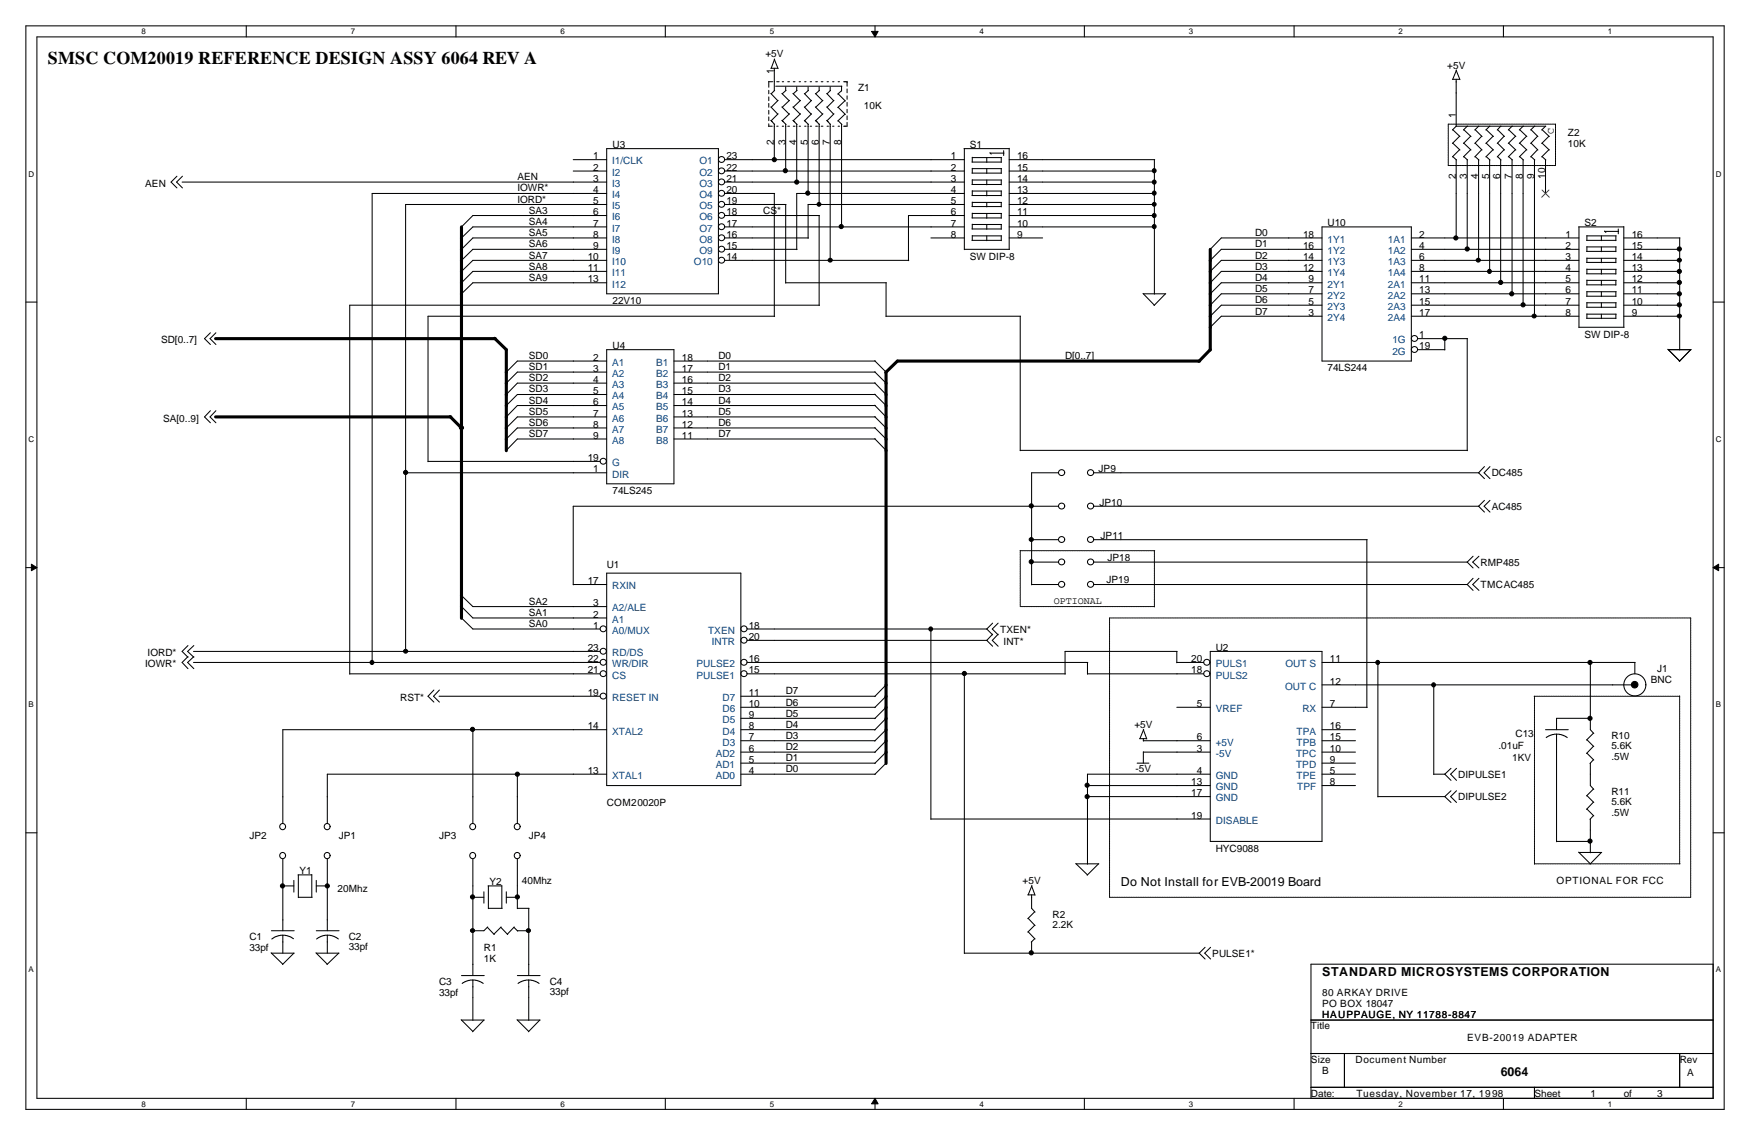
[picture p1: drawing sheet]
<svg xmlns="http://www.w3.org/2000/svg" width="432mm" height="279mm" viewBox="0 0 432 279" stroke-linecap="round" stroke-linejoin="round" font-family="sans-serif">
<g fill="none" stroke="#000" stroke-width=".25">
<path d="M6.3 6.4h416.9v266h-416.9zM9.1 9.1h411.4v260.6h-411.4zM60.5 6.4v2.7M111.9 6.4v2.7M163.3 6.4v2.7M188.7 20v1.4M189.2 16.8h1.7M190.1 16.8v5.5M190.1 14.6l.9 2.2M190.2 14.5l-.9 2.3M207.9 20v1.2M214.8 6.4v2.7"/>
<path d="M266.2 6.4v2.7M317.7 6.4v2.7M356.5 19.5h1.8M357.5 19.5v11.5M357.5 17.3l.9 2.3M357.5 17.2l-.9 2.3M369.1 6.4v2.7M140.7 39.2h8.2M148.9 36.5h27.5v35.6h-27.5zM177.9 39.1a.76 .76 0 0 0-1.2-.6 .76 .76 0 0 0 0 1.3 .76 .76 0 0 0 1.2-.6M178 39.2h58.7M188.6 31h1"/>
<path d="M188.7 20.1h1M188.7 22.2v.8M188.7 23.8v.9M188.7 25.4v.9M188.7 27.1v.9M188.7 28.7v.9M188.7 30.4v.6M189.2 26.2l1.7 1.8M189.2 22.9l1.7 1.8M189.2 29.5l.4 .4M190.1 30.5v8.7M190.2 22.2l-.9 .8"/>
<path d="M190.4 21.2h16.3M190.7 31h.3M190.7 20.1h.6M191 27.9l-1.7 1.7 .9 1M191 24.6l-1.7 1.7M191.9 26.2l1.8 1.8M191.9 22.9l1.8 1.8M191.9 29.5l1.1 1.1M192 31h.4M192 20.1h.4M192.9 21.3v1M192.9 30.5v11.6"/>
<path d="M193 22.2l-1 .8M193.4 31h.4M193.4 20.1h.4M193.8 27.9l-1.8 1.7M193.8 24.6l-1.8 1.7M194.6 26.2l1.8 1.8M194.6 22.9l1.8 1.8M194.6 29.5l.5 .4M194.7 31h.5M194.7 20.1h.5M195.6 21.3v1M195.6 30.5v14.3"/>
<path d="M195.7 22.2l-1 .8M196.2 31h.3M196.2 20.1h.3M196.5 27.9l-1.8 1.7 1 1M196.5 24.6l-1.8 1.7M197.4 26.2l1.7 1.8M197.4 22.9l1.7 1.8M197.4 29.5l1.1 1.1M197.5 31h.4M197.5 20.1h.4M198.4 21.3v1M198.4 30.5v17.1"/>
<path d="M198.5 22.2l-1 .8M198.9 31h.3M198.9 20.1h.3M199.2 27.9l-1.7 1.7M199.2 24.6l-1.7 1.7M200.2 26.2l1.7 1.8M200.2 22.9l1.7 1.8M200.2 29.5l.4 .4M200.2 31h.5M200.2 20.1h.5M201.1 21.3v1M201.1 30.5v19.8"/>
<path d="M201.2 22.2l-1 .8M201.6 31h.4M201.6 20.1h.4M202 27.9l-1.8 1.7 1 1M202 24.6l-1.8 1.7M202.9 26.2l1.7 1.8M202.9 22.9l1.7 1.8M202.9 29.5l.4 .4M203 31h.4M203 20.1h.4M203.8 21.3v1M203.8 30.5v33.5"/>
<path d="M203.9 22.2l-.9 .8M204.4 31h.3M204.4 20.1h.3M204.7 27.9l-1.7 1.7 .9 1M204.7 24.6l-1.7 1.7M205.7 31h.4M205.7 23l1.8 1.8M205.7 26.3l1.8 1.8M205.7 29.6l1 1M205.7 20.1h.4M206.6 21.2v1.2M206.6 30.5v25.3"/>
<path d="M206.6 22.3l-.9 .8M207.1 20.1h.8M207.4 24.7l-1.7 1.7M207.4 28l-1.7 1.7M207.9 30.1v.9h-.8M207.9 21.8v1M207.9 23.5v.9M207.9 25.1v1M207.9 26.8v.9M207.9 28.4v1M236.6 36.5h11.1M236.7 36.5v24.8"/>
<path d="M238.6 39.8h7.2M238.7 38.7h7.2M238.7 38.6v1.2M242.2 38.7v1.2M243 37.5l.3 .3M243.1 37.6h3.4M245.8 38.7v1.2M246.4 37v1.2M247.7 39.2h35.8M247.7 36.4v24.8M283.4 39.2v33M356.6 38.4l.9 .9"/>
<path d="M356.6 35.1l1.8 1.7M356.6 31.8l1.8 1.7M357.5 39.2v19.3M357.5 31h22M357.5 31l-1 .9M358.3 36.7l-1.8 1.8M358.3 33.4l-1.8 1.8M359.3 38.4l1 .9M359.3 35.1l1.8 1.7M359.3 31.8l1.8 1.7M360.2 31l-1 .9M360.2 39.2v22.1"/>
<path d="M361 36.7l-1.8 1.8M361 33.4l-1.8 1.8M362.1 38.4l1 .9M362.1 35.1l1.7 1.7M362.1 31.8l1.7 1.7M363 31l-1 .9M363 39.2v24.8M363.7 36.7l-1.7 1.8M363.7 33.4l-1.7 1.8M364.8 38.4l1 .9M364.8 35.1l1.8 1.7M364.8 31.8l1.8 1.7"/>
<path d="M365.7 31l-1 .9M365.7 39.2v27.5M366.5 36.7l-1.8 1.8M366.5 33.4l-1.8 1.8M367.6 38.4l.9 .9M367.6 35.1l1.7 1.7M367.6 31.8l1.7 1.7M368.4 31l-.9 .9M368.4 39.2v30.3M369.2 36.7l-1.7 1.8M369.2 33.4l-1.7 1.8M370.3 38.4l1 .9"/>
<path d="M370.3 35.1l1.8 1.7M370.3 31.8l1.8 1.7M371.2 31l-1 .9M371.2 39.2v33M372 36.7l-1.8 1.8M372 33.4l-1.8 1.8M373 38.4l1 .9M373 35.1l1.8 1.7M373 31.8l1.8 1.7M373.9 31l-.9 .9M373.9 39.2v35.8M374.7 36.7l-1.7 1.8"/>
<path d="M374.7 33.4l-1.7 1.8M375.8 38.4l1 .9M375.8 35.1l1.7 1.7M375.8 31.8l1.7 1.7M376.7 39.2v38.5M376.7 31l-.9 .9M377.4 36.7l-1.6 1.8M377.4 33.4l-1.6 1.8M378.5 38.4l1 .9M378.5 35.1l1.8 1.7M378.5 31.8l1.8 1.7M379.4 31l-.9 .9"/>
<path d="M379.4 39.2v8.3M380.2 36.7l-1.7 1.8M380.2 33.4l-1.7 1.8M43.4 43.3l-1.4 1.4 1.4 1.4M44.7 44.7h104.2M44.8 43.3l-1.5 1.4 1.5 1.4M140.7 42h8.2M148.9 47.5h-57.5v115.2M148.9 50.2h-49.3v109.8M148.9 52.9h-32.8l-2.9 2.9M148.9 55.7h-32.8l-2.9 2.8M148.9 58.4h-32.8l-2.9 2.9"/>
<path d="M177.9 41.9a.76 .76 0 0 0-1.2-.6 .76 .76 0 0 0 0 1.3 .76 .76 0 0 0 1.2-.6M177.9 44.6a.76 .76 0 0 0-1.2-.6 .76 .76 0 0 0 0 1.3 .76 .76 0 0 0 1.2-.6M177.9 52.8a.76 .76 0 0 0-1.2-.6 .76 .76 0 0 0 0 1.3 .76 .76 0 0 0 1.2-.6M177.9 55.6a.76 .76 0 0 0-1.2-.6 .76 .76 0 0 0 0 1.3 .76 .76 0 0 0 1.2-.6M178 42h58.7M178 44.7h58.7M178 47.5h12.2M178 50.2h15M178 52.9h23.2M178 55.7h58.7M178 58.4h20.5M190.1 47.5v30.2"/>
<path d="M192.9 50.2v19.3M201.1 52.9v22.1M228.5 58.4h8.2M236.7 47.5h-41.1v13.8M236.7 50.2h-38.3v8.3M236.7 52.9h-13.7v11.1M238.6 42.5h7.2M238.6 45.3h7.2M238.6 48h7.2M238.6 50.7h7.2M238.6 53.5h7.2M238.6 56.2h7.2"/>
<path d="M238.6 59h7.2M238.7 41.3v1.2M238.7 44.1v1.2M238.7 46.8v1.2M238.7 49.6v1.1M238.7 52.3v1.2M238.7 55v1.2M238.7 57.8v1.2M238.7 41.4h7.2M238.7 44.2h7.2M238.7 46.9h7.2M238.7 49.7h7.2"/>
<path d="M238.7 52.4h7.2M238.7 55.1h7.2M238.7 57.9h7.2M242.2 41.4v1.2M242.2 44.2v1.2M242.2 46.9v1.2M242.2 49.7v1.1M242.2 52.4v1.2M242.2 55.1v1.2M242.2 57.9v1.2M245.8 41.4v1.2M245.8 44.2v1.2"/>
<path d="M245.8 46.9v1.2M245.8 49.7v1.1M245.8 52.4v1.2M245.8 55.1v1.2M245.8 57.9v1.2M247.7 42h35.8M247.7 44.7h35.8M247.7 47.5h35.8M247.7 50.2h35.8M247.7 52.9h35.8M247.7 55.7h35.8M247.7 58.4h8.2"/>
<path d="M324.5 55.7h22v32.9h-22zM324.5 58.4h-24.7l-2.8 2.9M346.5 58.4h41.1M387.5 55.7h11.1M387.6 55.7v24.7M389.5 59h7.2M389.6 57.9h7.1M389.6 57.8v1.2M393.1 57.9v1.2M393.9 56.7l.3 .4M394 56.8h3.3M396.7 57.9v1.2"/>
<path d="M397.3 56.2v1.2M398.6 58.4h13.8M398.6 55.6v24.7M412.3 58.4v27.5M6.3 74.2h2.8M148.9 61.2h-32.8l-2.9 2.8M148.9 63.9h-32.8l-2.9 2.8M148.9 66.6h-32.8l-2.9 2.9M148.9 69.4h-32.8l-2.9 2.8M177.9 61.1a.76 .76 0 0 0-1.2-.6 .76 .76 0 0 0 0 1.3 .76 .76 0 0 0 1.2-.6M177.9 63.8a.76 .76 0 0 0-1.2-.6 .76 .76 0 0 0 0 1.3 .76 .76 0 0 0 1.2-.6M178 61.2h17.7"/>
<path d="M178 63.9h45.1M190.2 77.6h-85.1v35.8M192.9 69.4h24.7M201.2 74.9h-115.3v90.6M217.5 77.6h33M217.5 69.4v8.3M236.7 61.2h11.1M250.4 77.6v33.1M280.6 72.1l2.8 2.8M280.7 72.1h5.5M286.1 72.1l-2.8 2.9M324.5 72.1h-24.7l-2.8 2.9"/>
<path d="M324.5 61.2h-24.7l-2.8 2.8M324.5 63.9h-24.7l-2.8 2.8M324.5 66.6h-24.7l-2.8 2.9M324.5 69.4h-24.7l-2.8 2.8M324.5 74.9h-24.7l-2.8 2.8M324.5 77.6h-24.7l-2.8 2.8M346.5 72.1h41.1M346.5 61.2h41.1M346.5 63.9h41.1M346.5 66.6h41.1M346.5 69.4h41.1M346.5 74.9h41.1"/>
<path d="M346.5 77.6h41.1M389.5 61.7h7.2M389.5 64.4h7.2M389.5 67.2h7.2M389.5 69.9h7.2M389.5 72.7h7.2M389.5 75.4h7.2M389.5 78.1h7.2M389.6 60.5v1.2M389.6 63.3v1.1M389.6 66v1.2M389.6 68.7v1.2"/>
<path d="M389.6 71.5v1.2M389.6 74.3v1.1M389.6 77v1.1M389.6 60.6h7.1M389.6 63.4h7.1M389.6 66.1h7.1M389.6 68.8h7.1M389.6 71.6h7.1M389.6 74.3h7.1M389.6 77.1h7.1M393.1 60.6v1.2M393.1 63.4v1.1"/>
<path d="M393.1 66.1v1.2M393.1 68.8v1.2M393.1 71.6v1.2M393.1 74.3v1.2M393.1 77.1v1.1M396.7 60.6v1.2M396.7 63.4v1.1M396.7 66.1v1.2M396.7 68.8v1.2M396.7 71.6v1.2M396.7 74.3v1.2M396.7 77.1v1.1"/>
<path d="M398.6 72.1h13.8M398.6 61.2h13.8M398.6 63.9h13.8M398.6 66.6h13.8M398.6 69.4h13.8M398.6 74.9h13.8M398.6 77.6h13.8M420.5 74.2h2.7M51.6 81.7l-1.4 1.4 1.4 1.5M53 81.7l-1.4 1.4 1.4 1.5M148.9 85.9h16.5v32.9h-16.5zM148.9 88.6h-21.9l-2.8 2.8"/>
<path d="M148.9 91.4h-21.9l-2.8 2.7M148.9 94.1h-21.9l-2.8 2.8M148.9 96.9h-21.9l-2.8 2.8M148.9 99.6h-21.9l-2.8 2.8M165.4 88.6h49.5M165.4 91.4h49.5M165.4 94.1h49.5M165.4 96.9h49.5M165.4 99.6h49.5M214.7 88.6l2.8 2.8M214.7 91.3l2.8 2.8M214.7 94l2.8 2.9"/>
<path d="M214.7 96.8l2.8 2.8M214.7 99.5l2.8 2.9M348 83.1a.76 .76 0 0 0-1.2-.7 .76 .76 0 0 0 0 1.3 .76 .76 0 0 0 1.2-.6M348.1 85.9h6.6M348.1 83.1h12.2M354.7 83.1v2.8M360.2 83.1v27.6M387.6 80.3h11.1M409.4 85.8l2.9 2.8M409.5 85.9h5.6M415 85.9l-2.8 2.8M51.6 100.8l-1.4 1.6 1.4 1.4"/>
<path d="M53 100.8l-1.4 1.6 1.4 1.4M99.6 116.1h49.3M105.1 113.3h42.2M148.9 102.4h-21.9l-2.8 2.8M148.9 105.1h-21.9l-2.8 2.8M148.9 107.8h-21.9l-2.8 2.9M165.4 102.4h49.5M165.4 105.1h49.5M165.4 107.8h49.5M214.7 102.3l2.8 2.8M214.7 105l2.8 2.8M214.7 107.7l2.8 2.9"/>
<path d="M250.4 110.6h109.9M259.8 116.1h-6.6v27.5M261.4 116a.76 .76 0 0 0-1.2-.6 .76 .76 0 0 0 0 1.3 .76 .76 0 0 0 1.2-.7M268.5 116a.76 .76 0 0 0-1.2-.6 .76 .76 0 0 0 0 1.3 .76 .76 0 0 0 1.2-.7M268.6 116.1h94.5M364.4 114.6l-1.4 1.5 1.4 1.4M365.8 114.6l-1.5 1.5 1.5 1.4M6.3 139.4h2.8M253.2 132.5h6.6M253.2 138h6.6M259.8 124.3h-119.1v19.3M261.4 124.2a.76 .76 0 0 0-1.2-.6 .76 .76 0 0 0 0 1.3 .76 .76 0 0 0 1.2-.7"/>
<path d="M261.4 137.9a.76 .76 0 0 0-1.2-.6 .76 .76 0 0 0 0 1.3 .76 .76 0 0 0 1.2-.6M268.5 124.2a.76 .76 0 0 0-1.2-.6 .76 .76 0 0 0 0 1.3 .76 .76 0 0 0 1.2-.7M268.5 137.9a.76 .76 0 0 0-1.2-.6 .76 .76 0 0 0 0 1.3 .76 .76 0 0 0 1.2-.6M268.6 124.3h94.5M268.6 132.5h67M268.6 138h91.7M335.5 132.5v41.2M361.6 136.6l-1.4 1.4 1.4 1.4M363.1 136.6l-1.6 1.4 1.6 1.4M364.4 122.9l-1.4 1.4 1.4 1.4M365.8 122.9l-1.5 1.4 1.5 1.4M420.5 139.4h2.7"/>
<path d="M46.1 158.5l-1.4 1.4 1.4 1.5M47.5 159.9h99.8M47.6 158.5l-1.5 1.4 1.5 1.5M113.2 151.6l2.9 2.8h31.2M113.2 148.8l2.9 2.9h32.8M113.2 146.1l2.9 2.8h32.8M140.7 143.5h8.2M148.8 154.3a.76 .76 0 0 0-1.1-.6 .76 .76 0 0 0 0 1.3 .76 .76 0 0 0 1.1-.6M148.9 140.7h33v52.2h-33zM183.4 154.3a.76 .76 0 0 0-1.2-.6 .76 .76 0 0 0 0 1.3 .76 .76 0 0 0 1.2-.6M183.5 157.2h58.8M183.5 154.4h58.8"/>
<path d="M228.5 154.4v46.8M243.7 153l-1.5 1.4 1.5 1.5M243.7 155.7l-1.5 1.5 1.5 1.5M245 153l-1.4 1.4 1.4 1.5M245 155.7l-1.4 1.5 1.4 1.5M253.2 143.5h6.6M261.4 143.4a.76 .76 0 0 0-1.2-.6 .76 .76 0 0 0 0 1.3 .76 .76 0 0 0 1.2-.6M268.5 143.4a.76 .76 0 0 0-1.2-.6 .76 .76 0 0 0 0 1.3 .76 .76 0 0 0 1.2-.6M268.6 143.5h91.7M288.9 159.9v2.8M289 159.9h-27.5v5.6M297.1 159.9h27.4v46.7h-27.4z"/>
<path d="M361.6 142l-1.4 1.5 1.4 1.4M363.1 142l-1.6 1.5 1.6 1.4M46.1 161.2l-1.4 1.4 1.4 1.6M47.5 162.6h99.8M47.6 161.2l-1.5 1.4 1.5 1.6M85.9 165.4h61.4M106.5 169.4l-1.4 1.5 1.4 1.5M107.8 170.9h39.5M107.9 169.4l-1.5 1.5 1.5 1.5M116.1 179.2v23M148.8 170.9a.76 .76 0 0 0-1.1-.7 .76 .76 0 0 0 0 1.3 .76 .76 0 0 0 1.1-.6M148.8 165.4a.76 .76 0 0 0-1.1-.7 .76 .76 0 0 0 0 1.3 .76 .76 0 0 0 1.1-.6"/>
<path d="M148.8 162.6a.76 .76 0 0 0-1.1-.7 .76 .76 0 0 0 0 1.3 .76 .76 0 0 0 1.1-.6M148.9 179.2h-79.5v23M181.9 179.2h33M181.9 176.4h33M181.9 173.7h33M181.9 170.9h33M183.4 165.4a.76 .76 0 0 0-1.2-.7 .76 .76 0 0 0 0 1.3 .76 .76 0 0 0 1.2-.6M183.4 162.6a.76 .76 0 0 0-1.2-.7 .76 .76 0 0 0 0 1.3 .76 .76 0 0 0 1.2-.6M183.5 165.4h78M183.5 162.6h83.5M217.5 170.9l-2.8 2.8M217.5 179.2l-2.8 2.7"/>
<path d="M217.5 176.4l-2.8 2.8M217.5 173.7l-2.8 2.7M217.5 168.1l-2.8 2.9M236.7 165.4v68.7M267 165.4h28.5M267 162.6v2.9M280.7 179.2l.8 2.2M280.8 179.1l-1 2.3M288.9 173.7h8.2M288.9 162.6h6.6M297 162.6a.76 .76 0 0 0-1.1-.7 .76 .76 0 0 0 0 1.3 .76 .76 0 0 0 1.1-.6M297 165.4a.76 .76 0 0 0-1.1-.7 .76 .76 0 0 0 0 1.3 .76 .76 0 0 0 1.1-.6"/>
<path d="M324.5 179.2h8.2M324.5 173.7h11.1M324.5 162.6h76.9M324.5 168.1h76.1M338.2 162.6v33.1M352 168.1v22.1M379.4 179.2h5.6M390.4 162.6v16.6l.8 .9M390.5 176.4h-8.4v2.8M401.3 162.6v2.8M127 190.1v12.1M148.9 190.1h-68.6v12.1"/>
<path d="M181.9 187.4h33M181.9 190.1h33M181.9 184.7h33M181.9 181.9h33M217.5 187.4l-2.8 2.8M217.5 184.7l-2.8 2.8M217.5 181.9l-2.8 2.8M267 192.9h30.1M267 195.6h30.1M279.1 187.4h2.9M279.7 181.4h1.7M280.7 181.4v.5"/>
<path d="M280.7 184.6v2.8M280.7 184.7h16.4M280.7 181.9h16.4M297.1 190.1h-30.1v22.1M324.5 187.4h8.2M324.5 192.9h8.2M324.5 190.1h8.2M324.5 184.7h8.2M324.5 181.9h8.2M338.2 195.6h16.6M352 190.1h2.8M356.2 188.6l-1.5 1.5 1.5 1.5"/>
<path d="M356.2 194.1l-1.5 1.5 1.5 1.4M357.5 188.6l-1.4 1.5 1.4 1.5M357.5 194.1l-1.4 1.5 1.4 1.4M382.1 180.3h1.1l1.5 .8M382.1 180.3l-1.5 .2-1 .6M382.1 180.3v26.4M389.6 181.6l1.6 1.7M389.6 184.9l1.6 1.7M389.6 195.3l1.6 1.7M389.6 198.6l1.6 1.7M390.4 187.4v5.5l.8 .9M391.2 180l-1.7 1.7"/>
<path d="M391.2 183.2l-1.7 1.8M391.2 186.5l-.9 1M391.2 193.7l-1.7 1.7M391.2 196.9l-1.7 1.8M6.3 204.5h2.8M69.4 217.5h2.7M69.4 210.9v17.6M72.1 216.2v2.8M73.2 214.8h3.3M73.2 214.8v5.6M76.5 214.7v5.6M77.6 216.2v2.8"/>
<path d="M77.6 217.5h2.7M80.3 210.9v17.6M116.1 210.9v28.6M118.8 218.9v2.8M119.8 217.5h3.4M119.9 217.5v5.6M123.2 217.4v5.6M124.3 218.9v2.8M127 210.9v12.2M228.5 201.1h68.6M252.3 219.7h1.7M253.2 219.7v3.3l.9 .9"/>
<path d="M253.2 217.5l.9 2.3M253.3 217.4l-.9 2.3M264.1 212l2.9 2.8M264.2 212.1h5.5M269.7 212.1l-2.8 2.8M382.1 206.6h8.4M387.5 209.2l2.9 2.9M387.6 209.3h5.6M390.4 201.1v8.3M391.2 200.2l-.9 1M393.1 209.3l-2.8 2.9M420.5 204.5h2.7"/>
<path d="M66.5 233.9l2.9 2.8M66.6 234h5.6M66.6 228.5h5.6M69.4 229.6l1 .1 1.7 .8M69.4 229.6l-1.8 .4-.9 .5M69.4 229.6v4.4M72.1 234l-2.8 2.8M73.2 220.3h3.4M77.6 233.9l2.7 2.8M77.6 234h5.6M77.6 228.5h5.6M80.3 229.6l1.7 .3 1.1 .6"/>
<path d="M80.3 229.6l-1.5 .3-1.1 .6M80.3 229.6v4.4M83.1 234l-2.8 2.8M113.3 239.5h5.6M116.1 220.3h2.7M119.6 227.7l1.7 1.7M119.7 227.6l-.9 .9h-2.7M119.9 223h3.4M122.9 227.7l1.7 1.7M123 227.6l-1.8 1.8M124.3 220.3h2.7M126.2 227.7l.9 .9"/>
<path d="M126.2 227.6l-1.7 1.8M127 228.5h2.8M127 239.5h5.6M127 223h2.9M129.8 223v16.5M236.7 234h57.8M252.4 225.5l1.7 1.7M252.4 228.8l1.7 1.7M253.2 231.2v2.8M254 223.9l-1.7 1.7M254 227.2l-1.7 1.7M254 230.5l-.8 .8"/>
<path d="M295.8 232.6l-1.4 1.4 1.4 1.5M297.2 232.6l-1.5 1.4 1.5 1.5M420.5 236.7h-98.7v33M113.2 250.4l2.9 2.8M113.3 250.4h5.6M116.1 240.6l1.2 .2 1.3 .7M116.1 240.6l-1.1 .1-1.5 .8M116.1 240.6v9.9M118.8 250.4l-2.8 2.9M126.9 250.4l2.9 2.8M127 250.4h5.6M129.8 240.6l1.3 .2 1.2 .7"/>
<path d="M129.8 240.6l-1.1 .1-1.5 .8M129.8 240.6v9.9M132.5 250.4l-2.8 2.9M321.8 250.4h98.7M321.8 258.7h98.7M330 258.7v8.3M412.3 258.7v8.3M60.5 269.7v2.7M111.9 269.7v2.7M163.3 269.7v2.7M214.8 269.7v2.7M266.2 269.7v2.7"/>
<path d="M317.7 269.7v2.7M321.8 267h98.7M369.1 269.7v2.7M376.7 267v2.7"/>
<circle cx="177.1" cy="47.5" r=".75"/>
<circle cx="177.1" cy="50.2" r=".75"/>
<circle cx="177.1" cy="58.4" r=".75"/>
<circle cx="347.2" cy="85.8" r=".75"/>
<circle cx="148.1" cy="113.3" r=".75"/>
<circle cx="260.6" cy="132.5" r=".75"/>
<circle cx="267.7" cy="132.5" r=".75"/>
<circle cx="148.1" cy="159.9" r=".75"/>
<circle cx="182.6" cy="157.2" r=".75"/>
<circle cx="401.3" cy="168.1" r="2.71"/>
<circle cx="69.4" cy="202.9" r=".74"/>
<circle cx="69.4" cy="210" r=".74"/>
<circle cx="80.3" cy="202.9" r=".74"/>
<circle cx="80.3" cy="210" r=".74"/>
<circle cx="116" cy="202.9" r=".74"/>
<circle cx="116" cy="210" r=".74"/>
<circle cx="126.9" cy="202.9" r=".74"/>
<circle cx="126.9" cy="210" r=".74"/>
</g>
<g fill="#000" stroke="#000" stroke-width=".25">
<path d="M214 7.7h1.6l-.8 1.4z" fill-rule="evenodd"/>
<path d="M7.7 138.5l1.4 .9-1.4 .7z" fill-rule="evenodd"/>
<path d="M420.5 139.4l1.4-.9v1.6z" fill-rule="evenodd"/>
<path d="M214.8 269.7l.8 1.3h-1.6z" fill-rule="evenodd"/>
</g>
<path d="M250.4 135.2h33.1M283.4 135.2v13.8M250.4 148.9v-13.8M272.4 151.7h142.6M283.4 148.9h-33M415 151.7v68.6M376.7 170.9v41.3M412.3 170.9h-35.7M376.7 212.1h35.7M412.3 212.1v-41.2M272.4 220.3v-68.6M415 220.3h-142.6" fill="none" stroke="#000" stroke-width=".25" stroke-dasharray=".3 .2"/>
<path d="M355.5 30.5h26.3M381.8 30.5v10.1M355.5 40.6v-10.1M381.8 40.6h-26.3" fill="none" stroke="#000" stroke-width=".25" stroke-dasharray=".4 .2"/>
<g fill="#000" stroke="#000" stroke-width=".25">
<circle cx="190.1" cy="39.2" r=".51"/>
<circle cx="192.8" cy="41.9" r=".51"/>
<circle cx="195.6" cy="44.7" r=".51"/>
<circle cx="198.3" cy="47.4" r=".51"/>
<circle cx="201" cy="50.2" r=".47"/>
<circle cx="206.5" cy="55.6" r=".51"/>
<circle cx="283.3" cy="52.9" r=".49"/>
<circle cx="283.3" cy="55.6" r=".49"/>
<circle cx="283.3" cy="47.4" r=".49"/>
<circle cx="283.3" cy="41.9" r=".49"/>
<circle cx="283.3" cy="44.7" r=".49"/>
<circle cx="283.3" cy="50.2" r=".47"/>
<circle cx="357.4" cy="58.4" r=".51"/>
<circle cx="203.8" cy="63.9" r=".49"/>
<circle cx="360.2" cy="61.1" r=".51"/>
<circle cx="362.9" cy="63.9" r=".49"/>
<circle cx="365.6" cy="66.6" r=".49"/>
<circle cx="368.4" cy="69.3" r=".51"/>
<circle cx="371.1" cy="72.1" r=".51"/>
<circle cx="373.9" cy="74.8" r=".51"/>
<circle cx="376.6" cy="77.6" r=".49"/>
<circle cx="412.2" cy="66.6" r=".51"/>
<circle cx="412.2" cy="69.3" r=".51"/>
<circle cx="412.2" cy="72.1" r=".51"/>
<circle cx="412.2" cy="74.8" r=".51"/>
<circle cx="412.2" cy="61.1" r=".51"/>
<circle cx="412.3" cy="77.6" r=".49"/>
<circle cx="412.3" cy="63.9" r=".49"/>
<circle cx="354.7" cy="83.1" r=".51"/>
<circle cx="99.6" cy="116" r=".51"/>
<circle cx="113.3" cy="105" r=".49"/>
<circle cx="253.2" cy="137.9" r=".51"/>
<circle cx="253.2" cy="124.2" r=".51"/>
<circle cx="253.2" cy="132.5" r=".49"/>
<circle cx="99.6" cy="159.9" r=".49"/>
<circle cx="228.5" cy="154.4" r=".49"/>
<circle cx="91.3" cy="162.6" r=".49"/>
<circle cx="116" cy="179.1" r=".51"/>
<circle cx="236.7" cy="165.4" r=".51"/>
<circle cx="338.2" cy="162.6" r=".49"/>
<circle cx="351.9" cy="168.1" r=".49"/>
<circle cx="390.3" cy="162.6" r=".51"/>
<circle cx="390.3" cy="176.4" r=".51"/>
<circle cx="401.3" cy="168.1" r=".8"/>
<circle cx="127" cy="190.1" r=".51"/>
<circle cx="266.9" cy="192.8" r=".51"/>
<circle cx="266.9" cy="195.6" r=".51"/>
<circle cx="69.3" cy="217.5" r=".51"/>
<circle cx="80.3" cy="217.5" r=".51"/>
<circle cx="390.3" cy="206.5" r=".51"/>
<circle cx="116" cy="220.2" r=".51"/>
<circle cx="116" cy="228.5" r=".49"/>
<circle cx="127" cy="220.2" r=".51"/>
<circle cx="129.7" cy="228.5" r=".49"/>
<circle cx="253.2" cy="233.9" r=".51"/>
</g>
<path d="M378.5 46.7l1.8 1.7M380.2 46.7l-1.7 1.7" fill="none" stroke="#804000" stroke-width=".25"/>
<path d="M113.3 55.7v96.1M297.1 61.2v24.7M52.9 83.1h68.7M121.4 83.1l2.9 2.8v24.8M217.5 91.4v96.1M294.5 88.6h-74.2l-2.9 2.8M297.1 85.9l-2.8 2.8M52.9 102.4h57.8M110.5 102.3l2.8 2.8" fill="none" stroke="#000" stroke-width=".76"/>
<text font-size="4.4" x="11.8" y="15.7">SMSC COM20019 REFERENCE DESIGN ASSY 6064 REV A</text>
<g font-size="3">
<text x="275.2" y="217.6">Do Not Install for EVB-20019 Board</text>
<text x="324.5" y="239.5">STANDARD MICROSYSTEMS CORPORATION</text>
<text x="368.4" y="264.2">6064</text>
</g>
<g font-size="2.5">
<text x="187.9" y="14.1">+5V</text>
<text x="355.3" y="16.8">+5V</text>
<text x="190" y="18.1" transform="rotate(-90 190 18.1)">1</text>
<text x="210.7" y="22.4">Z1</text>
<text x="212.1" y="26.7">10K</text>
<text x="357.4" y="29" transform="rotate(-90 357.4 29)">1</text>
<text x="190" y="35.6" transform="rotate(-90 190 35.6)">2</text>
<text x="192.8" y="35.6" transform="rotate(-90 192.8 35.6)">3</text>
<text x="195.5" y="35.6" transform="rotate(-90 195.5 35.6)">4</text>
<text x="198.3" y="35.6" transform="rotate(-90 198.3 35.6)">5</text>
<text x="201" y="35.6" transform="rotate(-90 201 35.6)">6</text>
<text x="203.7" y="35.6" transform="rotate(-90 203.7 35.6)">7</text>
<text x="206.5" y="35.6" transform="rotate(-90 206.5 35.6)">8</text>
<text x="381.4" y="32.9" transform="rotate(-90 381.4 32.9)">C</text>
<text x="384.9" y="33.3">Z2</text>
<text x="145.6" y="39.1">1</text>
<text x="145.6" y="41.9">2</text>
<text x="150.4" y="36.3">U3</text>
<text x="178.3" y="39.1">23</text>
<text x="178.3" y="41.9">22</text>
<text x="233.4" y="39.1">1</text>
<text x="233.4" y="41.9">2</text>
<text x="238.1" y="36.3">S1</text>
<text x="249.7" y="39.1">16</text>
<text x="249.7" y="41.9">15</text>
<text x="384.9" y="36.1">10K</text>
<text x="35.6" y="45.9">AEN</text>
<text x="127" y="44.3">AEN</text>
<text x="127" y="47">IOWR*</text>
<text x="145.6" y="44.6">3</text>
<text x="145.6" y="47.4">4</text>
<text x="178.3" y="44.6">21</text>
<text x="178.3" y="47.4">20</text>
<text x="233.4" y="44.6">3</text>
<text x="233.4" y="47.4">4</text>
<text x="249.7" y="44.6">14</text>
<text x="249.7" y="47.4">13</text>
<text x="357.4" y="43.9" transform="rotate(-90 357.4 43.9)">2</text>
<text x="360.1" y="43.9" transform="rotate(-90 360.1 43.9)">3</text>
<text x="362.9" y="43.9" transform="rotate(-90 362.9 43.9)">4</text>
<text x="365.6" y="43.9" transform="rotate(-90 365.6 43.9)">5</text>
<text x="368.3" y="43.9" transform="rotate(-90 368.3 43.9)">6</text>
<text x="371.1" y="43.9" transform="rotate(-90 371.1 43.9)">7</text>
<text x="373.8" y="43.9" transform="rotate(-90 373.8 43.9)">8</text>
<text x="376.6" y="43.9" transform="rotate(-90 376.6 43.9)">9</text>
<text x="379.3" y="43.9" transform="rotate(-90 379.3 43.9)">10</text>
<text x="127" y="49.8">IORD*</text>
<text x="129.8" y="52.5">SA3</text>
<text x="145.6" y="50.1">5</text>
<text x="145.6" y="52.8">6</text>
<text x="178.3" y="50.1">19</text>
<text x="178.3" y="52.8">18</text>
<text x="187.4" y="52.5">CS*</text>
<text x="233.4" y="50.1">5</text>
<text x="233.4" y="52.8">6</text>
<text x="249.7" y="50.1">12</text>
<text x="249.7" y="52.8">11</text>
<text x="129.8" y="55.2">SA4</text>
<text x="129.8" y="58">SA5</text>
<text x="145.6" y="55.6">7</text>
<text x="145.6" y="58.3">8</text>
<text x="178.3" y="55.6">17</text>
<text x="178.3" y="58.3">16</text>
<text x="233.4" y="55.6">7</text>
<text x="233.4" y="58.3">8</text>
<text x="249.7" y="55.6">10</text>
<text x="249.7" y="58.3">9</text>
<text x="308.1" y="58">D0</text>
<text x="319.9" y="58.3">18</text>
<text x="325.9" y="55.5">U10</text>
<text x="348.4" y="58.3">2</text>
<text x="384.3" y="58.3">1</text>
<text x="389" y="55.5">S2</text>
<text x="400.6" y="58.3">16</text>
<text x="129.8" y="60.7">SA6</text>
<text x="129.8" y="63.5">SA7</text>
<text x="144.3" y="63.8">10</text>
<text x="145.6" y="61.1">9</text>
<text x="178.3" y="61.1">15</text>
<text x="178.3" y="63.8">14</text>
<text x="238.1" y="63.8">SW DIP-8</text>
<text x="308.1" y="60.7">D1</text>
<text x="308.1" y="63.5">D2</text>
<text x="319.9" y="61.1">16</text>
<text x="319.9" y="63.8">14</text>
<text x="348.4" y="61.1">4</text>
<text x="348.4" y="63.8">6</text>
<text x="384.3" y="61.1">2</text>
<text x="384.3" y="63.8">3</text>
<text x="400.6" y="61.1">15</text>
<text x="400.6" y="63.8">14</text>
<text x="129.8" y="66.2">SA8</text>
<text x="129.8" y="68.9">SA9</text>
<text x="144.3" y="66.5">11</text>
<text x="144.3" y="69.3">13</text>
<text x="308.1" y="66.2">D3</text>
<text x="308.1" y="68.9">D4</text>
<text x="308.1" y="71.7">D5</text>
<text x="319.9" y="66.5">12</text>
<text x="321.2" y="69.3">9</text>
<text x="348.4" y="66.5">8</text>
<text x="348.4" y="69.3">11</text>
<text x="384.3" y="66.5">4</text>
<text x="384.3" y="69.3">5</text>
<text x="400.6" y="66.5">13</text>
<text x="400.6" y="69.3">12</text>
<text x="150.4" y="74.7">22V10</text>
<text x="308.1" y="74.4">D6</text>
<text x="308.1" y="77.2">D7</text>
<text x="321.2" y="72.1">7</text>
<text x="321.2" y="74.8">5</text>
<text x="321.2" y="77.6">3</text>
<text x="348.4" y="72.1">13</text>
<text x="348.4" y="74.8">15</text>
<text x="348.4" y="77.6">17</text>
<text x="384.3" y="72.1">6</text>
<text x="384.3" y="74.8">7</text>
<text x="384.3" y="77.6">8</text>
<text x="400.6" y="72.1">11</text>
<text x="400.6" y="74.8">10</text>
<text x="400.6" y="77.6">9</text>
<text x="348.4" y="83.1">1</text>
<text x="389" y="83">SW DIP-8</text>
<text x="39.5" y="84.3">SD[0..7]</text>
<text x="129.8" y="88.1">SD0</text>
<text x="145.6" y="88.6">2</text>
<text x="150.4" y="85.7">U4</text>
<text x="167.4" y="88.6">18</text>
<text x="176.4" y="88.1">D0</text>
<text x="261.5" y="88.1">D[0..7]</text>
<text x="348.4" y="85.8">19</text>
<text x="129.8" y="90.9">SD1</text>
<text x="129.8" y="93.6">SD2</text>
<text x="145.6" y="91.3">3</text>
<text x="145.6" y="94">4</text>
<text x="167.4" y="91.3">17</text>
<text x="167.4" y="94">16</text>
<text x="176.4" y="90.9">D1</text>
<text x="176.4" y="93.6">D2</text>
<text x="325.9" y="91.2">74LS244</text>
<text x="129.8" y="96.4">SD3</text>
<text x="129.8" y="99.1">SD4</text>
<text x="129.8" y="101.9">SD5</text>
<text x="145.6" y="96.8">5</text>
<text x="145.6" y="99.5">6</text>
<text x="167.4" y="96.8">15</text>
<text x="167.4" y="99.5">14</text>
<text x="176.4" y="96.4">D3</text>
<text x="176.4" y="99.1">D4</text>
<text x="176.4" y="101.9">D5</text>
<text x="40" y="103.5">SA[0..9]</text>
<text x="129.8" y="104.6">SD6</text>
<text x="129.8" y="107.4">SD7</text>
<text x="145.6" y="102.3">7</text>
<text x="145.6" y="105">8</text>
<text x="145.6" y="107.7">9</text>
<text x="167.4" y="102.3">13</text>
<text x="167.4" y="105">12</text>
<text x="167.4" y="107.7">11</text>
<text x="176.4" y="104.6">D6</text>
<text x="176.4" y="107.4">D7</text>
<text x="144.3" y="113.2">19</text>
<text x="145.6" y="116">1</text>
<text x="269.7" y="115.8">JP9</text>
<text x="366.2" y="116.9">DC485</text>
<text x="150.4" y="121.3">74LS245</text>
<text x="269.9" y="124.1">JP10</text>
<text x="366.2" y="125.2">AC485</text>
<text x="270.2" y="132.3">JP11</text>
<text x="271.9" y="137.8">JP18</text>
<text x="144.3" y="143.4">17</text>
<text x="148.9" y="139.4">U1</text>
<text x="271.6" y="143.3">JP19</text>
<text x="363.5" y="138.9">RMP485</text>
<text x="129.8" y="148.5">SA2</text>
<text x="145.6" y="148.8">3</text>
<text x="258.7" y="148.3">OPTIONAL</text>
<text x="363.5" y="144.4">TMCAC485</text>
<text x="129.8" y="151.2">SA1</text>
<text x="129.8" y="154">SA0</text>
<text x="145.6" y="154.3">1</text>
<text x="145.6" y="151.6">2</text>
<text x="183.8" y="154.3">18</text>
<text x="245.5" y="155.4">TXEN*</text>
<text x="36.2" y="161.1">IORD*</text>
<text x="144.3" y="159.9">23</text>
<text x="183.8" y="157.1">20</text>
<text x="246.4" y="158.4">INT*</text>
<text x="298.4" y="159.8">U2</text>
<text x="35.6" y="163.8">IOWR*</text>
<text x="144.3" y="165.4">21</text>
<text x="144.3" y="162.6">22</text>
<text x="183.8" y="165.4">15</text>
<text x="183.8" y="162.6">16</text>
<text x="292.4" y="162.6">20</text>
<text x="292.4" y="165.4">18</text>
<text x="326.5" y="162.6">11</text>
<text x="405.2" y="167.7">BNC</text>
<text x="406.8" y="164.9">J1</text>
<text x="98.2" y="172.1">RST*</text>
<text x="144.3" y="170.9">19</text>
<text x="183.8" y="173.6">10</text>
<text x="183.8" y="170.9">11</text>
<text x="192.9" y="170.4">D7</text>
<text x="192.9" y="173.2">D6</text>
<text x="293.8" y="173.6">5</text>
<text x="326.5" y="168.1">12</text>
<text x="326.5" y="173.6">7</text>
<text x="144.3" y="179.1">14</text>
<text x="183.8" y="179.1">8</text>
<text x="183.8" y="176.3">9</text>
<text x="192.9" y="175.9">D5</text>
<text x="192.9" y="178.6">D4</text>
<text x="278.5" y="178.6">+5V</text>
<text x="326.5" y="179.1">16</text>
<text x="183.8" y="184.6">6</text>
<text x="183.8" y="181.8">7</text>
<text x="192.9" y="181.4">D3</text>
<text x="192.9" y="184.1">D2</text>
<text x="293.8" y="181.8">6</text>
<text x="293.8" y="184.6">3</text>
<text x="326.5" y="181.8">15</text>
<text x="326.5" y="184.6">10</text>
<text x="367.9" y="183.9">.01uF</text>
<text x="372" y="180.8">C13</text>
<text x="395.6" y="181.4">R10</text>
<text x="395.6" y="183.9">5.6K</text>
<text x="144.3" y="190">13</text>
<text x="183.8" y="190">4</text>
<text x="183.8" y="187.3">5</text>
<text x="192.9" y="186.9">D1</text>
<text x="192.9" y="189.7">D0</text>
<text x="278.7" y="189.7">-5V</text>
<text x="293.8" y="190">4</text>
<text x="326.5" y="187.3">9</text>
<text x="326.5" y="190">5</text>
<text x="358" y="191">DIPULSE1</text>
<text x="371.2" y="186.9">1KV</text>
<text x="395.6" y="186.6">.5W</text>
<text x="148.9" y="197.9">COM20020P</text>
<text x="292.4" y="192.8">13</text>
<text x="292.4" y="195.5">17</text>
<text x="326.5" y="192.8">8</text>
<text x="358" y="196.5">DIPULSE2</text>
<text x="395.6" y="195.2">R11</text>
<text x="395.6" y="197.6">5.6K</text>
<text x="292.4" y="201">19</text>
<text x="395.6" y="200.3">.5W</text>
<text x="61.2" y="206.1">JP2</text>
<text x="83.1" y="206.1">JP1</text>
<text x="107.8" y="206.1">JP3</text>
<text x="129.8" y="206.1">JP4</text>
<text x="298.4" y="209.1">HYC9088</text>
<text x="73.5" y="214.6">Y1</text>
<text x="82.9" y="219">20Mhz</text>
<text x="120.1" y="217.3">Y2</text>
<text x="128.1" y="217.1">40Mhz</text>
<text x="251" y="217.1">+5V</text>
<text x="382.1" y="217.1">OPTIONAL FOR FCC</text>
<text x="258.4" y="225.3">R2</text>
<text x="258.4" y="227.8">2.2K</text>
<text x="61.2" y="230.8">C1</text>
<text x="61.2" y="233.5">33pf</text>
<text x="85.6" y="230.8">C2</text>
<text x="85.6" y="233.3">33pf</text>
<text x="118.8" y="233.5">R1</text>
<text x="118.8" y="236.3">1K</text>
<text x="297.6" y="234.9">PULSE1*</text>
<text x="107.8" y="241.8">C3</text>
<text x="107.8" y="244.5">33pf</text>
<text x="135" y="241.8">C4</text>
<text x="135" y="244.3">33pf</text>
<text x="324.5" y="244.5">80 ARKAY DRIVE</text>
<text x="324.5" y="247.2">PO BOX 18047</text>
<text x="324.5" y="250">HAUPPAUGE, NY 11788-8847</text>
<text x="321.8" y="252.7">Title</text>
<text x="360.2" y="255.5">EVB-20019 ADAPTER</text>
<text x="321.8" y="260.9">Size</text>
<text x="324.5" y="263.7">B</text>
<text x="332.7" y="260.9">Document Number</text>
<text x="412.3" y="260.9">Rev</text>
<text x="321.8" y="269.2">Date:</text>
<text x="333" y="269.2">Tuesday, November 17, 1998</text>
<text x="376.7" y="269.2">Sheet</text>
<text x="390.4" y="269.2">1</text>
<text x="398.6" y="269.2">of</text>
<text x="406.8" y="269.2">3</text>
<text x="414.2" y="264.2">A</text>
</g>
<g font-size="2.5" fill="#004080">
<text x="150.3" y="40.4">I1/CLK</text>
<text x="171.7" y="40.4">O1</text>
<text x="150.3" y="43.2">I2</text>
<text x="150.3" y="45.9">I3</text>
<text x="171.7" y="43.2">O2</text>
<text x="171.7" y="45.9">O3</text>
<text x="150.3" y="48.7">I4</text>
<text x="150.3" y="51.4">I5</text>
<text x="171.7" y="48.7">O4</text>
<text x="171.7" y="51.4">O5</text>
<text x="150.3" y="54.1">I6</text>
<text x="150.3" y="56.9">I7</text>
<text x="150.3" y="59.6">I8</text>
<text x="171.7" y="54.1">O6</text>
<text x="171.7" y="56.9">O7</text>
<text x="171.7" y="59.6">O8</text>
<text x="325.9" y="59.6">1Y1</text>
<text x="340.7" y="59.6">1A1</text>
<text x="150.3" y="62.4">I9</text>
<text x="150.3" y="65.1">I10</text>
<text x="170.3" y="65.1">O10</text>
<text x="171.7" y="62.4">O9</text>
<text x="325.9" y="62.4">1Y2</text>
<text x="325.9" y="65.1">1Y3</text>
<text x="340.7" y="62.4">1A2</text>
<text x="340.7" y="65.1">1A3</text>
<text x="150.3" y="67.8">I11</text>
<text x="150.3" y="70.6">I12</text>
<text x="325.9" y="67.8">1Y4</text>
<text x="325.9" y="70.6">2Y1</text>
<text x="340.7" y="67.8">1A4</text>
<text x="340.7" y="70.6">2A1</text>
<text x="325.9" y="73.3">2Y2</text>
<text x="325.9" y="76.1">2Y3</text>
<text x="340.7" y="73.3">2A2</text>
<text x="340.7" y="76.1">2A3</text>
<text x="325.9" y="78.8">2Y4</text>
<text x="340.7" y="78.8">2A4</text>
<text x="150.3" y="89.8">A1</text>
<text x="161" y="89.8">B1</text>
<text x="341.8" y="84.3">1G</text>
<text x="341.8" y="87">2G</text>
<text x="150.3" y="92.5">A2</text>
<text x="150.3" y="95.2">A3</text>
<text x="161" y="92.5">B2</text>
<text x="161" y="95.2">B3</text>
<text x="150.3" y="98">A4</text>
<text x="150.3" y="100.8">A5</text>
<text x="161" y="98">B4</text>
<text x="161" y="100.8">B5</text>
<text x="150.3" y="103.5">A6</text>
<text x="150.3" y="106.3">A7</text>
<text x="161" y="103.5">B6</text>
<text x="161" y="106.3">B7</text>
<text x="150.3" y="109">A8</text>
<text x="161" y="109">B8</text>
<text x="150.3" y="114.5">G</text>
<text x="150.3" y="117.3">DIR</text>
<text x="150.3" y="144.7">RXIN</text>
<text x="150.3" y="155.6">A0/MUX</text>
<text x="150.3" y="152.9">A1</text>
<text x="150.3" y="150.1">A2/ALE</text>
<text x="173.8" y="155.6">TXEN</text>
<text x="150.3" y="161.1">RD/DS</text>
<text x="174.8" y="158.4">INTR</text>
<text x="150.3" y="166.6">CS</text>
<text x="150.3" y="163.8">WR/DIR</text>
<text x="170.9" y="166.6">PULSE1</text>
<text x="170.9" y="163.8">PULSE2</text>
<text x="298.4" y="163.8">PULS1</text>
<text x="298.4" y="166.6">PULS2</text>
<text x="315.6" y="163.8">OUT S</text>
<text x="150.3" y="172.1">RESET IN</text>
<text x="177.4" y="172.1">D7</text>
<text x="315.5" y="169.3">OUT C</text>
<text x="177.4" y="177.5">D5</text>
<text x="177.4" y="174.8">D6</text>
<text x="298.4" y="174.8">VREF</text>
<text x="319.7" y="174.8">RX</text>
<text x="150.3" y="180.3">XTAL2</text>
<text x="175.7" y="185.8">AD2</text>
<text x="177.4" y="183">D3</text>
<text x="177.4" y="180.3">D4</text>
<text x="298.4" y="183">+5V</text>
<text x="298.4" y="185.8">-5V</text>
<text x="318.2" y="185.8">TPC</text>
<text x="318.3" y="180.3">TPA</text>
<text x="318.3" y="183">TPB</text>
<text x="150.3" y="191.3">XTAL1</text>
<text x="175.7" y="191.3">AD0</text>
<text x="175.7" y="188.6">AD1</text>
<text x="298.4" y="191.3">GND</text>
<text x="318.2" y="188.6">TPD</text>
<text x="318.3" y="191.3">TPE</text>
<text x="298.4" y="194.1">GND</text>
<text x="298.4" y="196.8">GND</text>
<text x="318.4" y="194.1">TPF</text>
<text x="298.4" y="202.3">DISABLE</text>
</g>
<g font-size="1.9">
<text x="34.7" y="8.4">8</text>
<text x="86.1" y="8.4">7</text>
<text x="137.6" y="8.4">6</text>
<text x="189" y="8.4">5</text>
<text x="240.5" y="8.4">4</text>
<text x="291.8" y="8.4">3</text>
<text x="343.3" y="8.4">2</text>
<text x="394.7" y="8.4">1</text>
<text x="7" y="43.3">D</text>
<text x="421.2" y="43.3">D</text>
<text x="7" y="108.5">C</text>
<text x="421.2" y="108.5">C</text>
<text x="7" y="173.7">B</text>
<text x="421.2" y="173.7">B</text>
<text x="7" y="238.8">A</text>
<text x="421.2" y="238.8">A</text>
<text x="34.7" y="271.7">8</text>
<text x="86.1" y="271.7">7</text>
<text x="137.6" y="271.7">6</text>
<text x="189" y="271.7">5</text>
<text x="240.5" y="271.7">4</text>
<text x="291.8" y="271.7">3</text>
<text x="343.3" y="271.7">2</text>
<text x="394.7" y="271.7">1</text>
</g>
</svg>
